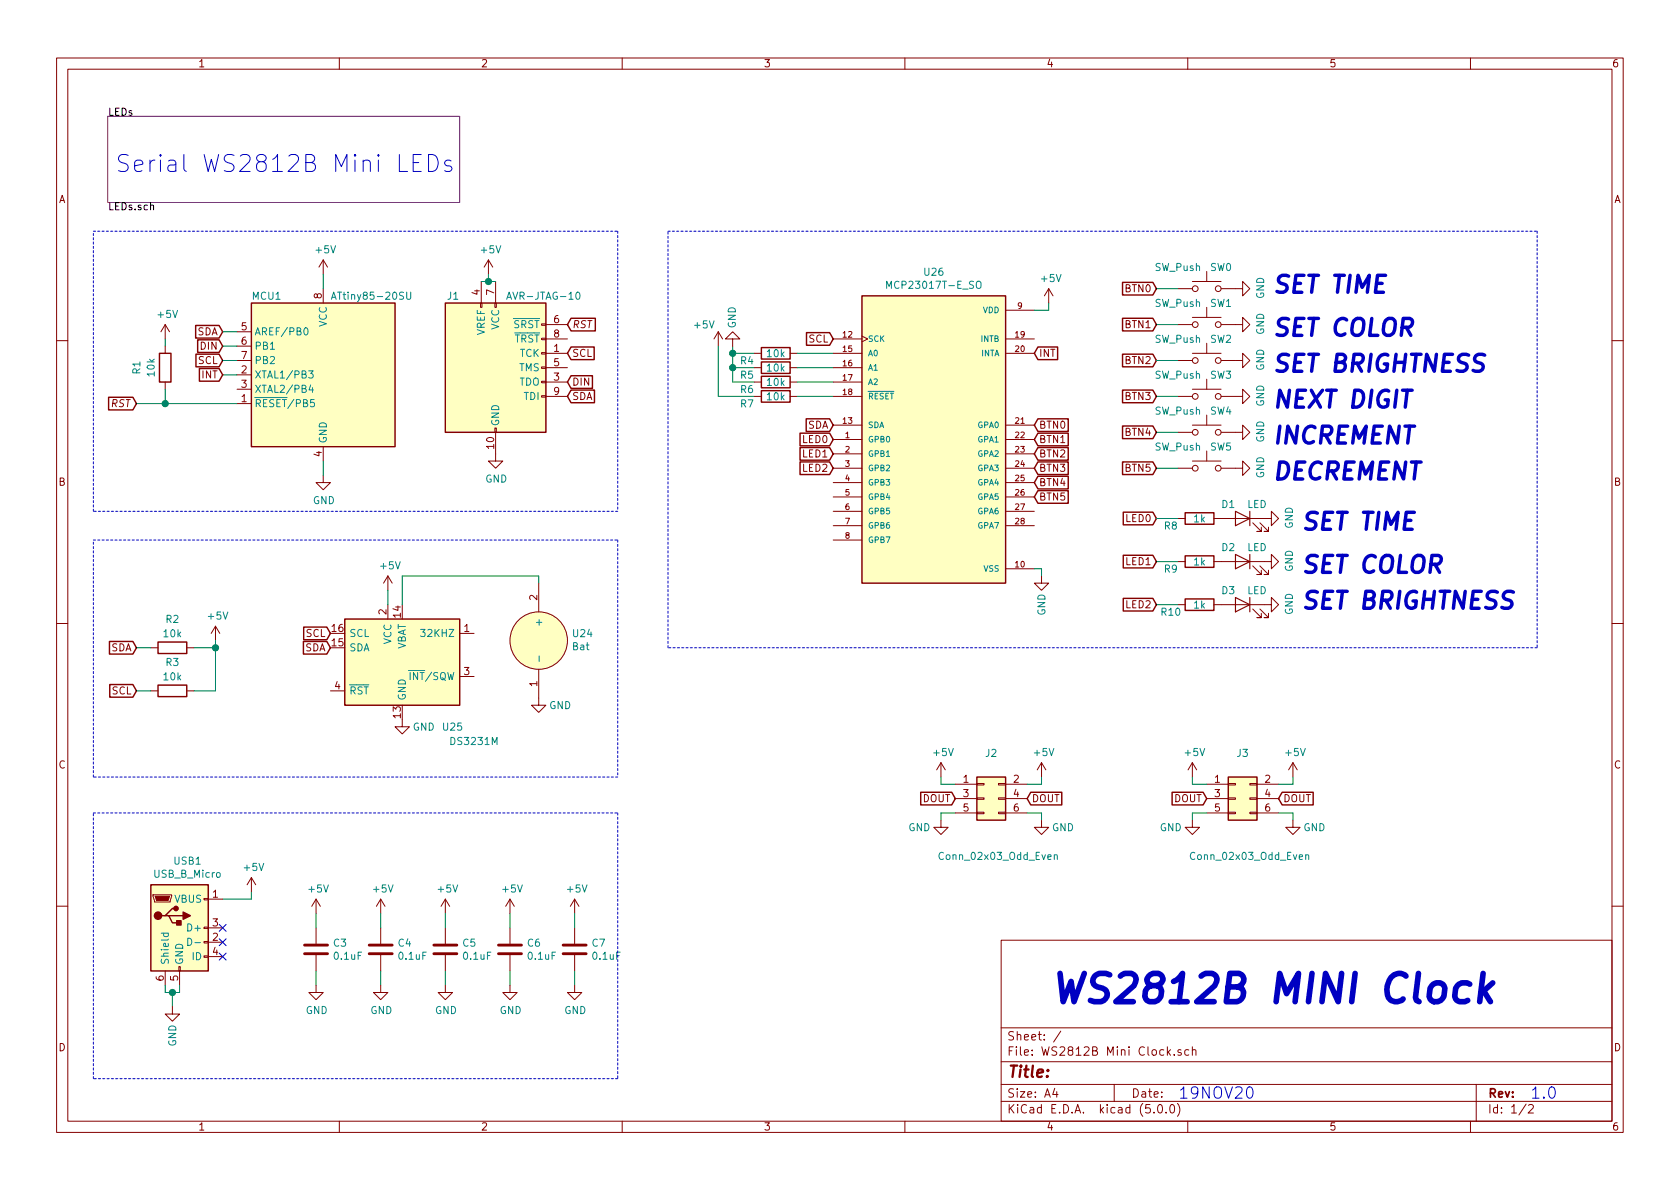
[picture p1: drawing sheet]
<svg xmlns="http://www.w3.org/2000/svg" width="297mm" height="210mm" viewBox="0 0 297 210" stroke-linecap="round" stroke-linejoin="round" font-family="sans-serif">
<g fill="none" stroke="#840000" stroke-width=".18">
<path d="M10 10.3h277v189.9h-277zM12 12.2h273v186.1h-273zM60 10.3v1.9M110 10.3v1.9M160 10.3v1.9M210 10.3v1.9M260 10.3v1.9M29.2 57.4l-.8 1.3M29.2 57.4v2.5M29.2 57.4l.8 1.3M41.9 58.7h2.5M57.1 46v2.5"/>
<path d="M57.1 51v2.6M57.1 46l-.7 1.2M57.1 46l.8 1.2M85 53.6h.2v.8h-.2zM85.1 49.8v3.8M86.4 46l-.8 1.2M86.4 46v2.5M86.4 46l.7 1.2M87.5 53.6h.3v.8h-.3zM87.6 49.8v3.8M95.8 59.8h.7v.3h-.7zM95.8 57.3h.7v.2h-.7z"/>
<path d="M96.5 57.4h3.8M96.5 59.9h3.8M127 58.7l-.8 1.2M127 58.7v2.5M127 58.7l.8 1.2M129.5 59.9h1.3l-1.3-1.2-1.2 1.2h1.2v1.3M147.3 59.9h5.1M152.4 59.4l1 .5-1 .5M177.8 59.9h5.1M177.8 54.9h5.1M185.4 51l-.7 1.3M185.4 51v2.6"/>
<path d="M185.4 51l.8 1.3M208.3 51h2.5M208.3 57.4h2.5M210.8 49.8h5.1M210.8 56.1h5.1M213.4 48v1.8M213.4 54.4v1.7M215.9 51h3.8v-1.2l1.3 1.2-1.3 1.3v-1.3M215.9 57.4h3.8v-1.3l1.3 1.3-1.3 1.3v-1.3M10 60.2h2M29.2 61.2v1.3M29.2 67.6v1.2"/>
<path d="M41.9 71.4h2.5M41.9 66.3h2.5M41.9 68.8h2.5M41.9 61.2h2.5M41.9 63.7h2.5M57.1 79v2.5M87.5 75.7h.3v.7h-.3zM87.6 76.4v5.1h1.3l-1.3 1.3-1.2-1.3h1.2M95.8 70h.7v.2h-.7zM95.8 67.4h.7v.3h-.7zM95.8 64.9h.7v.2h-.7zM95.8 62.4h.7v.2h-.7z"/>
<path d="M96.5 62.5h3.8M96.5 67.6h3.8M96.5 65h3.8M96.5 70.1h3.8M133.3 62.5h1.3M133.3 67.6h1.3M133.3 65h1.3M133.3 70.1h1.3M139.7 62.5h1.3M139.7 67.6h1.3M139.7 65h1.3M139.7 70.1h1.3"/>
<path d="M147.3 62.5h5.1M147.3 67.6h5.1M147.3 65h5.1M147.3 70.1h5.1M147.3 77.7h5.1M147.3 75.2h5.1M177.8 62.5h5.1M177.8 77.7h5.1M177.8 75.2h5.1M208.3 63.7h2.5M208.3 70.1h2.5M208.3 76.4h2.5"/>
<path d="M210.8 68.8h5.1M210.8 62.5h5.1M210.8 75.2h5.1M213.4 60.7v1.8M213.4 67.1v1.7M213.4 73.4v1.8M213.4 79.8v1.7M215.9 63.7h3.8v-1.2l1.3 1.2-1.3 1.3v-1.3M215.9 70.1h3.8v-1.3l1.3 1.3-1.3 1.3v-1.3M215.9 76.4h3.8v-1.2l1.3 1.2-1.3 1.3v-1.3M285 60.2h2M57.1 84.1v1.2h1.3l-1.3 1.3-1.2-1.3h1.2"/>
<path d="M147.3 80.3h5.1M147.3 82.8h5.1M147.3 85.3h5.1M147.3 87.9h5.1M147.3 90.4h5.1M147.3 93h5.1M147.3 95.5h5.1M177.8 80.3h5.1M177.8 82.8h5.1M177.8 85.3h5.1M177.8 87.9h5.1M177.8 90.4h5.1"/>
<path d="M177.8 93h5.1M208.3 82.8h2.5M208.3 91.7h1.2M208.3 99.3h1.2M210.8 81.5h5.1M214.6 91.7h10.2v-1.3l1.3 1.3-1.3 1.3v-1.3M214.6 99.3h10.2v-1.3l1.3 1.3-1.3 1.3v-1.3M215.9 82.8h3.8v-1.3l1.3 1.3-1.3 1.3v-1.3M221.5 92.5l1.5 1.5h-.8h.8v-.8M222.8 92.5l1.5 1.5h-.8h.8v-.8M10 110.3h2M26.7 114.5h1.2"/>
<path d="M33 114.5h1.3M38.1 110.7l-.8 1.3M38.1 110.7v2.6M38.1 110.7l.8 1.3M68.6 101.8v2.6M68.6 106.9v2.6M68.6 101.8l-.8 1.3M68.6 101.8l.7 1.3M81.3 112h2.5M81.3 119.6h2.5M95.2 118.4v6.3h1.3l-1.3 1.3-1.2-1.3h1.2M95.2 103.1v5.1"/>
<path d="M177.8 100.6h5.1M184.1 101.8v1.3h1.3l-1.3 1.3-1.2-1.3h1.2M208.3 106.9h1.2M214.6 106.9h10.2v-1.2l1.3 1.2-1.3 1.3v-1.3M221.5 100.1l1.5 1.5h-.8h.8v-.8M221.5 107.7l1.5 1.5h-.8h.8v-.7M222.8 100.1l1.5 1.5h-.8h.8v-.8M222.8 107.7l1.5 1.5h-.8h.8v-.7M285 110.3h2M26.7 122.2h1.2M33 122.2h1.3M58.4 122.2h2.6"/>
<path d="M71.1 127.2v1.3h1.3l-1.3 1.3-1.3-1.3h1.3M166.4 134.9l-.8 1.2M166.4 134.9v2.5M166.4 134.9l.7 1.2M168.9 138.7h3.8M172.7 138.6h1.3v.2h-1.3zM176.5 138.6h1.3v.2h-1.3zM177.8 138.7h3.8M184.1 134.9l-.7 1.2M184.1 134.9v2.5M184.1 134.9l.8 1.2M210.8 134.9v2.5"/>
<path d="M210.8 134.9l-.7 1.2M210.8 134.9l.8 1.2M213.4 138.7h3.8M217.2 138.6h1.2v.2h-1.2zM221 138.6h1.2v.2h-1.2zM222.2 138.7h3.9M228.6 134.9l-.8 1.2M228.6 134.9v2.5M228.6 134.9l.8 1.2M27.1 158.2h3.3v.3l-.3 1h-2.8zM36.1 158.9h.7v.2h-.7zM36.8 159h2.6"/>
<path d="M44.4 155.2l-.7 1.3M44.4 155.2v2.5M44.4 155.2l.8 1.3M55.9 159v2.5M55.9 159l-.8 1.3M55.9 159l.7 1.3M67.3 159v2.5M67.3 159l-.8 1.3M67.3 159l.8 1.3M78.7 159v2.5M78.7 159l-.7 1.3M78.7 159l.8 1.3"/>
<path d="M90.2 159v2.5M90.2 159l-.8 1.3M90.2 159l.7 1.3M101.6 159v2.5M101.6 159l-.8 1.3M101.6 159l.8 1.3M166.4 145v1.3h1.2l-1.2 1.3-1.3-1.3h1.3M168.9 141.2h3.8M168.9 143.8h3.8M172.7 143.6h1.3v.3h-1.3zM172.7 141.1h1.3v.2h-1.3zM176.5 143.6h1.3v.3h-1.3z"/>
<path d="M176.5 141.1h1.3v.2h-1.3zM177.8 141.2h3.8M177.8 143.8h3.8M184.1 145v1.3h1.3l-1.3 1.3-1.2-1.3h1.2M210.8 145v1.3h1.3l-1.3 1.3-1.3-1.3h1.3M213.4 141.2h3.8M213.4 143.8h3.8M217.2 143.6h1.2v.3h-1.2zM217.2 141.1h1.2v.2h-1.2zM221 143.6h1.2v.3h-1.2zM221 141.1h1.2v.2h-1.2zM222.2 141.2h3.9"/>
<path d="M222.2 143.8h3.9M228.6 145v1.3h1.3l-1.3 1.3-1.3-1.3h1.3M10 160.2h2M29.2 171.7v2.5M30.5 178v1.3h1.2l-1.2 1.3-1.3-1.3h1.3M31.6 170.9h.3v.8h-.3zM31.7 171.7v2.5M36.1 169h.7v.3h-.7zM36.1 166.5h.7v.2h-.7zM36.1 164h.7v.2h-.7zM36.8 166.6h2.6M36.8 164.1h2.6"/>
<path d="M36.8 169.2h2.6M55.9 174.2v1.3h1.2l-1.2 1.3-1.3-1.3h1.3M55.9 164.1v2.8M55.9 168.9v2.8M67.3 174.2v1.3h1.3l-1.3 1.3-1.3-1.3h1.3M67.3 164.1v2.8M67.3 168.9v2.8M78.7 174.2v1.3h1.3l-1.3 1.3-1.2-1.3h1.2M78.7 164.1v2.8M78.7 168.9v2.8M90.2 174.2v1.3h1.2l-1.2 1.3-1.3-1.3h1.3M90.2 164.1v2.8"/>
<path d="M90.2 168.9v2.8M101.6 174.2v1.3h1.3l-1.3 1.3-1.3-1.3h1.3M101.6 164.1v2.8M101.6 168.9v2.8M177 166.3h108v32h-108zM285 160.2h2M60 198.3v1.9M110 198.3v1.9M160 198.3v1.9M177 194.8h108M177 191.8h108M177 187.8h108"/>
<path d="M177 181.8h108M186.5 192.5l-.4 1h1M186.8 193v1M187.6 182.3l-1.3 2M197 191.8v3M204 196.7v.1M204.8 195.5l.4-.2a.94 .94 0 0 1 0 1.5 .79 .79 0 0 1-.4-1.3zM206.2 196.7v.1M206.6 186l.4 .6M207 185.6l-.6 .6M207 195.4l.3-.1a.94 .94 0 0 1 0 1.5 .82 .82 0 0 1-.3-1.4zM207.6 186.5v.1"/>
<path d="M208.2 195.1a1.71 1.71 0 0 1 0 2.3M208.8 185.7l-.3-.1-.2 .2v.2l.5 .2v.3h-.5M210 198.3v1.9M210.2 185.7l-.4-.1-.3 .3 .1 .6h.6M210.8 185.7l.2-.1 .4 .1 .1 .9M210.8 185.1v1.5M260 198.3v1.9M261 191.8v6.5M269.8 195.2l-1.2 2M270.3 195.5l.2-.2h.3l.3 .5-.9 1h.9"/>
<circle cx="211.3" cy="51" r=".51"/>
<circle cx="211.3" cy="57.4" r=".51"/>
<circle cx="215.4" cy="57.4" r=".51"/>
<circle cx="215.4" cy="51" r=".51"/>
<circle cx="211.3" cy="76.4" r=".51"/>
<circle cx="211.3" cy="63.7" r=".51"/>
<circle cx="211.3" cy="70.1" r=".51"/>
<circle cx="215.4" cy="76.4" r=".51"/>
<circle cx="215.4" cy="63.7" r=".51"/>
<circle cx="215.4" cy="70.1" r=".51"/>
<circle cx="211.3" cy="82.8" r=".51"/>
<circle cx="215.4" cy="82.8" r=".51"/>
<circle cx="95.2" cy="113.3" r="5.1"/>
</g>
<g fill="#ffffc2" stroke="#ffffc2" stroke-width=".18">
<path d="M44.4 53.6h25.4v25.4h-25.4z"/>
<path d="M26.7 156.5h10.1v15.2h-10.1z"/>
<path d="M78.7 53.6h17.8v22.8h-17.8z"/>
<path d="M61 109.5h20.3v15.2h-20.3z"/>
<path d="M152.4 52.3h25.4v50.8h-25.4z"/>
<path d="M172.7 137.4h5.1v7.6h-5.1z"/>
<path d="M217.2 137.4h5v7.6h-5z"/>
<circle cx="95.2" cy="113.3" r="5.1"/>
</g>
<g fill="none" stroke="#840000" stroke-width=".25">
<path d="M34.6 57.6h4.1l.7 1.1-.7 1.1h-4.1zM44.4 53.6h25.4v25.4h-25.4zM78.7 53.6h17.8v22.8h-17.8zM101 56.3h4.3v2.2h-4.3l-.7-1.1zM142.6 58.8h4.1l.6 1.1-.6 1.2h-4.1zM152.4 52.3h25.4v50.8h-25.4zM198.5 49.9h5.3l.7 1.1-.7 1.2h-5.3zM198.5 56.3h5.3l.7 1.1-.7 1.1h-5.3zM19.2 70.3h4.3l.6 1.1-.6 1.1h-4.3zM28.2 62.5h2v5.1h-2zM34.6 62.6h4.1l.7 1.1-.7 1.2h-4.1zM35 60.1h3.7l.7 1.1-.7 1.1h-3.7z"/>
<path d="M35.3 65.2h3.4l.7 1.1-.7 1.1h-3.4zM101 61.4h4.1v2.2h-4.1l-.7-1.1zM101 69h4.1v2.2h-4.1l-.7-1.1zM101 66.4h3.7v2.3h-3.7l-.7-1.1zM134.6 61.5h5.1v2h-5.1zM134.6 64h5.1v2h-5.1zM134.6 66.5h5.1v2.1h-5.1zM134.6 69.1h5.1v2h-5.1zM141.5 76.6h5.2l.6 1.1-.6 1.1h-5.2zM141.5 79.1h5.2l.6 1.2-.6 1.1h-5.2zM142.5 74.1h4.2l.6 1.1-.6 1.1h-4.2zM183.5 61.4h3.5v2.2h-3.5l-.6-1.1z"/>
<path d="M183.5 74.1h5.4v2.2h-5.4l-.6-1.1zM183.5 76.6h5.4v2.2h-5.4l-.6-1.1zM183.5 79.1h5.4v2.3h-5.4l-.6-1.1zM198.5 62.6h5.3l.7 1.1-.7 1.2h-5.3zM198.5 69h5.3l.7 1.1-.7 1.1h-5.3zM198.5 75.3h5.3l.7 1.1-.7 1.2h-5.3zM141.5 81.7h5.2l.6 1.1-.6 1.1h-5.2zM183.5 81.7h5.4v2.2h-5.4l-.6-1.1zM183.5 84.2h5.4v2.3h-5.4l-.6-1.2zM183.5 86.8h5.4v2.2h-5.4l-.6-1.1zM198.5 81.7h5.3l.7 1.1-.7 1.1h-5.3zM198.6 90.6h5.2l.7 1.1-.7 1.1h-5.2z"/>
<path d="M198.6 98.2h5.2l.7 1.1-.7 1.1h-5.2zM209.5 90.7h5.1v2h-5.1zM209.5 98.3h5.1v2h-5.1zM19.4 113.4h4.1l.6 1.1-.6 1.2h-4.1zM27.9 113.5h5.1v2.1h-5.1zM53.6 113.4h4.2l.6 1.1-.6 1.2h-4.2zM53.7 110.9h4.1l.6 1.1-.6 1.1h-4.1zM61 109.5h20.3v15.2h-20.3zM198.6 105.8h5.2l.7 1.1-.7 1.1h-5.2zM209.5 105.9h5.1v2h-5.1zM19.4 121.1h4.1l.6 1.1-.6 1.1h-4.1zM27.9 121.2h5.1v2h-5.1z"/>
<path d="M172.7 137.4h5.1v7.6h-5.1zM217.2 137.4h5v7.6h-5zM26.7 156.5h10.1v15.2h-10.1zM162.8 140.1h5.5l.6 1.1-.6 1.1h-5.5zM182.2 140.1h5.5v2.2h-5.5l-.6-1.1zM207.2 140.1h5.5l.7 1.1-.7 1.1h-5.5zM226.7 140.1h5.5v2.2h-5.5l-.6-1.1zM29.2 161.9h.6l.7 1.3h1.2M29.8 161.9h2.6M31.1 160.6h-.6l-1.3 1.3h-.6"/>
</g>
<g fill="none" stroke="#008484" stroke-width=".18">
<path d="M53.8 58.1l.2-.1a.67 .67 0 0 1 .5 .6 .67 .67 0 0 1-.5 .6l-.3-.5zM58.6 52.9l.4-1.2 .4 1.2M58.7 52.6h.6M71.9 51.7v1l.2 .2h.3l.2-.2v-1M89.6 52.9l.4-1.2 .4 1.2M89.7 52.6h.6M101.9 51.8l.2-.1a.67 .67 0 0 1 .5 .6 .67 .67 0 0 1-.5 .6l-.3-.5zM156.8 51v-1.3l.4 .9 .4-.9v1.3M172.7 49.9a.45 .45 0 0 1 .7 0 .88 .88 0 0 1-.2 1.1l-.4-.1a1.07 1.07 0 0 1-.1-1zM54.6 65.6h.8l-.5 .5 .4 .1 .1 .4-.3 .2-.5-.1M54.9 68.1l-.3 .9h.8M55.2 68.5v.9"/>
<path d="M55.5 70.7h-.6v.6l.2-.2 .4 .2v.5l-.1 .1-.5-.1M72.2 118.6h.6M95.3 116v1M186.4 151.3l.2-.2 .3 .1v.8M186.4 151.1v.9M230.9 151.3l.1-.2 .3 .1 .1 .8M230.9 151.1v.9M28.5 165h1.3M29 165l-.1 .4 .3 .2 .5-.1v-.5M33.2 165.9a.64 .64 0 0 1 .7 .6 .64 .64 0 0 1-.7 .7zM34.5 166.7h.9"/>
</g>
<g fill="none" stroke="#008400" stroke-width=".18">
<path d="M29.2 59.9v1.3M39.4 58.7h2.5M57.1 48.5v2.5M85.1 49.8h2.5M86.4 48.5v1.3M185.4 53.6v1.3h-2.5M204.5 51h3.8M204.5 57.4h3.8M24.1 71.4h17.8M29.2 68.8v2.6M39.4 61.2h2.5M39.4 63.7h2.5"/>
<path d="M39.4 66.3h2.5M127 61.2v8.9h6.3M129.5 61.2v6.4h3.8M129.5 65h3.8M129.5 62.5h3.8M141 70.1h6.3M141 67.6h6.3M141 65h6.3M141 62.5h6.3M204.5 63.7h3.8M204.5 70.1h3.8M204.5 76.4h3.8"/>
<path d="M57.1 81.5v2.6M204.5 82.8h3.8M204.5 91.7h3.8M204.5 99.3h3.8M24.1 114.5h2.6M34.3 114.5h3.8M38.1 113.3v8.9h-3.8M68.6 104.4v2.5M95.2 103.1v-1.3h-24.1v5.1M182.9 100.6h1.2v1.2M204.5 106.9h3.8M24.1 122.2h2.6"/>
<path d="M166.4 137.4v1.3h2.5M184.1 137.4v1.3h-2.5M210.8 137.4v1.3h2.6M228.6 137.4v1.3h-2.5M44.4 157.7v1.3h-5M168.9 143.8h-2.5v1.2M181.6 143.8h2.5v1.2M213.4 143.8h-2.6v1.2M226.1 143.8h2.5v1.2M29.2 174.2v1.3h2.5v-1.3M30.5 175.5v2.5M55.9 161.5v2.6"/>
<path d="M55.9 171.7v2.5M67.3 161.5v2.6M67.3 171.7v2.5M78.7 161.5v2.6M78.7 171.7v2.5M90.2 161.5v2.6M90.2 171.7v2.5M101.6 161.5v2.6M101.6 171.7v2.5"/>
</g>
<path d="M53.8 168.7h4.1M53.8 167.1h4.1M65.3 168.7h4M65.3 167.1h4M76.7 168.7h4.1M76.7 167.1h4.1M88.1 168.7h4.1M88.1 167.1h4.1M99.6 168.7h4M99.6 167.1h4" fill="none" stroke="#840000" stroke-width=".51"/>
<path d="M259.9 174a1.68 1.68 0 0 0-2.5 .7l-.2 1.5 .4 .7 .4 .2h1l.5-.2M262.2 172.1l-.6 5M262.3 175.2l1.2 1.9M263.9 173.8l-2.1 1.9" fill="none" stroke="#0000c2" stroke-width=".99"/>
<path d="M73.1 28.7h.9M74.5 27.3h-1.4v3h1.4M75.8 27.3h.7a1.65 1.65 0 0 1 .7 2.6l-.3 .3-.4 .1h-.7zM79.8 28.5l-.3-.2h-.5l-.2 .2-.2 .2 .2 .5 1 .3 .1 .2-.1 .5-.3 .1h-.6l-.3-.1M220.6 192.4a.49 .49 0 0 1 .5-.2 .49 .49 0 0 1 .3 .4 1.03 1.03 0 0 1-.5 1.6 1.18 1.18 0 0 1-.4-1.6z" fill="none" stroke="#0000c2" stroke-width=".18"/>
<g fill="#840000" stroke="#840000" stroke-width=".25">
<path d="M31.2 162.8h.8v.8h-.8z"/>
<path d="M32.4 161.3l1.3 .6-1.3 .7z"/>
<circle cx="27.9" cy="161.9" r=".63"/>
<circle cx="31.1" cy="160.6" r=".38"/>
</g>
<path d="M27.4 158.5h2.6l-.3 .8h-2z" fill="#840000" stroke="#840000" stroke-width=".18"/>
<g fill="#008400" stroke="#008400" stroke-width=".25">
<circle cx="30.5" cy="175.5" r=".51"/>
<circle cx="29.2" cy="71.4" r=".51"/>
<circle cx="86.4" cy="49.8" r=".51"/>
<circle cx="38.1" cy="114.5" r=".51"/>
<circle cx="129.5" cy="62.5" r=".51"/>
<circle cx="129.5" cy="65" r=".51"/>
</g>
<path d="M38.8 168.5l1.2 1.3M38.8 166l1.2 1.2M38.8 163.5l1.2 1.2M40 168.5l-1.2 1.3M40 166l-1.2 1.2M40 163.5l-1.2 1.2" fill="none" stroke="#000084" stroke-width=".18"/>
<path d="M19 20.6h62.3v15.2h-62.3z" fill="none" stroke="#840084" stroke-width=".18"/>
<path d="M26.6 36.4l.2-.1h.3l.1 .8" fill="none" stroke="#000" stroke-width=".18"/>
<path d="M218.4 90.4l2.6 1.3-2.6 1.3zM218.4 98l2.6 1.3-2.6 1.3zM221 90.4v2.6M221 98v2.6M218.4 105.7l2.6 1.2-2.6 1.3zM221 105.7v2.5" fill="none" stroke="#840000" stroke-width=".2"/>
<g fill="none" stroke="#0000c2" stroke-width=".18" stroke-dasharray=".4 .4">
<path d="M16.5 40.9h92.7M109.2 40.9v49.5M118.1 40.9h153.7M271.8 40.9v73.6M16.5 90.4v-49.5M16.5 95.5h92.7M109.2 90.4h-92.7M109.2 95.5v41.9M118.1 114.5v-73.6M271.8 114.5h-153.7M16.5 137.4v-41.9M109.2 137.4h-92.7"/>
<path d="M16.5 143.8h92.7M109.2 143.8v46.9M16.5 190.7v-46.9M109.2 190.7h-92.7"/>
</g>
<text font-size="7" fill="#0000c2" x="185.4" y="177.4">WS2812B MINI Clock</text>
<g font-size="4.2" fill="#0000c2">
<text x="20.3" y="30.5">Serial WS2812B Mini LEDs</text>
<text x="224.8" y="51.8">SET TIME</text>
<text x="224.8" y="59.5">SET COLOR</text>
<text x="224.8" y="65.8">SET BRIGHTNESS</text>
<text x="224.8" y="72.2">NEXT DIGIT</text>
<text x="224.8" y="78.5">INCREMENT</text>
<text x="224.8" y="84.9">DECREMENT</text>
<text x="229.9" y="93.7">SET TIME</text>
<text x="229.9" y="101.4">SET COLOR</text>
<text x="229.9" y="107.7">SET BRIGHTNESS</text>
</g>
<text font-size="2.8" fill="#840000" x="178" y="190.5">Title:</text>
<g font-size="2.8" fill="#0000c2">
<text x="208.3" y="194.3">19NOV20</text>
<text x="270.5" y="194.3">1.0</text>
</g>
<g font-size="2.1" fill="#840000">
<text x="178" y="184">Sheet: /</text>
<text x="178" y="186.7">File: WS2812B Mini Clock.sch</text>
<text x="178" y="196.9">KiCad E.D.A. kicad (5.0.0)</text>
<text x="178" y="194.1">Size: A4</text>
<text x="200" y="194.1">Date:</text>
<text x="263" y="194.1">Rev:</text>
<text x="263" y="196.9">Id: 1/2</text>
</g>
<g font-size="1.8" fill="#840000">
<text x="35" y="11.9">1</text>
<text x="85" y="11.9">2</text>
<text x="135" y="11.9">3</text>
<text x="185" y="11.9">4</text>
<text x="235" y="11.9">5</text>
<text x="285" y="11.9">6</text>
<text x="10.4" y="35.9">A</text>
<text x="285.4" y="35.9">A</text>
<text x="56.9" y="52.8" transform="rotate(-90 56.9 52.8)">8</text>
<text x="84.8" y="52.2" transform="rotate(-90 84.8 52.2)">4</text>
<text x="87.4" y="52.2" transform="rotate(-90 87.4 52.2)">7</text>
<text x="199.1" y="51.7">BTN0</text>
<text x="34.8" y="59.3">SDA</text>
<text x="42.7" y="58.4">5</text>
<text x="97.9" y="57.1">6</text>
<text x="97.9" y="59.7">8</text>
<text x="101.1" y="58">RST</text>
<text x="199.1" y="58">BTN1</text>
<text x="35.1" y="64.4">SCL</text>
<text x="35.5" y="61.8">DIN</text>
<text x="42.7" y="61">6</text>
<text x="42.7" y="63.5">7</text>
<text x="97.9" y="62.2">1</text>
<text x="97.9" y="64.8">5</text>
<text x="101.1" y="63.1">SCL</text>
<text x="143" y="60.6">SCL</text>
<text x="183.7" y="63.1">INT</text>
<text x="199.1" y="64.4">BTN2</text>
<text x="35.7" y="66.9">INT</text>
<text x="42.7" y="71.1">1</text>
<text x="42.7" y="66">2</text>
<text x="42.7" y="68.6">3</text>
<text x="97.9" y="67.3">3</text>
<text x="97.9" y="69.8">9</text>
<text x="101.1" y="70.7">SDA</text>
<text x="101.1" y="68.2">DIN</text>
<text x="199.1" y="70.7">BTN3</text>
<text x="19.8" y="72">RST</text>
<text x="142.8" y="75.8">SDA</text>
<text x="183.7" y="75.8">BTN0</text>
<text x="199.1" y="77.1">BTN4</text>
<text x="56.9" y="80.7" transform="rotate(-90 56.9 80.7)">4</text>
<text x="87.4" y="79.3" transform="rotate(-90 87.4 79.3)">10</text>
<text x="142" y="78.4">LED0</text>
<text x="142" y="80.9">LED1</text>
<text x="142" y="83.4">LED2</text>
<text x="183.7" y="78.4">BTN1</text>
<text x="183.7" y="80.9">BTN2</text>
<text x="183.7" y="83.4">BTN3</text>
<text x="199.1" y="83.4">BTN5</text>
<text x="10.4" y="85.9">B</text>
<text x="183.7" y="86">BTN4</text>
<text x="183.7" y="88.5">BTN5</text>
<text x="285.4" y="85.9">B</text>
<text x="199.2" y="92.3">LED0</text>
<text x="199.2" y="99.9">LED1</text>
<text x="95" y="106.1" transform="rotate(-90 95 106.1)">2</text>
<text x="199.2" y="107.6">LED2</text>
<text x="54.1" y="112.6">SCL</text>
<text x="58.7" y="111.8">16</text>
<text x="68.3" y="108.7" transform="rotate(-90 68.3 108.7)">2</text>
<text x="70.9" y="109.2" transform="rotate(-90 70.9 109.2)">14</text>
<text x="82.1" y="111.8">1</text>
<text x="19.6" y="115.2">SDA</text>
<text x="53.9" y="115.2">SDA</text>
<text x="58.7" y="114.3">15</text>
<text x="82.1" y="119.4">3</text>
<text x="19.8" y="122.8">SCL</text>
<text x="59.2" y="121.9">4</text>
<text x="95" y="121.4" transform="rotate(-90 95 121.4)">1</text>
<text x="70.9" y="126.9" transform="rotate(-90 70.9 126.9)">13</text>
<text x="10.4" y="135.9">C</text>
<text x="285.4" y="135.9">C</text>
<text x="163.1" y="141.9">DOUT</text>
<text x="170.3" y="138.4">1</text>
<text x="170.3" y="141">3</text>
<text x="170.3" y="143.5">5</text>
<text x="179.2" y="138.4">2</text>
<text x="179.2" y="141">4</text>
<text x="179.2" y="143.5">6</text>
<text x="182.4" y="141.9">DOUT</text>
<text x="207.6" y="141.9">DOUT</text>
<text x="214.8" y="138.4">1</text>
<text x="214.8" y="141">3</text>
<text x="214.8" y="143.5">5</text>
<text x="223.7" y="138.4">2</text>
<text x="223.7" y="141">4</text>
<text x="223.7" y="143.5">6</text>
<text x="226.8" y="141.9">DOUT</text>
<text x="37.6" y="158.7">1</text>
<text x="37.6" y="166.4">2</text>
<text x="37.6" y="163.8">3</text>
<text x="29" y="173.5" transform="rotate(-90 29 173.5)">6</text>
<text x="31.5" y="173.5" transform="rotate(-90 31.5 173.5)">5</text>
<text x="37.6" y="168.9">4</text>
<text x="10.4" y="185.9">D</text>
<text x="285.4" y="185.9">D</text>
<text x="35" y="199.9">1</text>
<text x="85" y="199.9">2</text>
<text x="135" y="199.9">3</text>
<text x="185" y="199.9">4</text>
<text x="235" y="199.9">5</text>
<text x="285" y="199.9">6</text>
</g>
<g font-size="1.8">
<text x="19" y="20.5">LEDs</text>
<text x="19" y="37.2">LEDs.sch</text>
</g>
<g font-size="1.8" fill="#008484">
<text x="55.9" y="44.8">+5V</text>
<text x="85.1" y="44.8">+5V</text>
<text x="204.2" y="47.9">SW_Push</text>
<text x="214" y="47.9">SW0</text>
<text x="44.7" y="53">MCU1</text>
<text x="59.5" y="53">ATtiny85-20SU</text>
<text x="79.1" y="53">J1</text>
<text x="90.3" y="53">AVR-JTAG-10</text>
<text x="157.5" y="51.1">MCP23017T-E_SO</text>
<text x="163.5" y="48.8">U26</text>
<text x="184.2" y="49.9">+5V</text>
<text x="223.5" y="52.9" transform="rotate(-90 223.5 52.9)">GND</text>
<text x="28" y="56.2">+5V</text>
<text x="45" y="59.3">AREF/PB0</text>
<text x="57.8" y="57.8" transform="rotate(-90 57.8 57.8)">VCC</text>
<text x="85.7" y="59.3" transform="rotate(-90 85.7 59.3)">VREF</text>
<text x="88.3" y="58.3" transform="rotate(-90 88.3 58.3)">VCC</text>
<text x="90.8" y="58">SRST</text>
<text x="122.9" y="58.1">+5V</text>
<text x="130.1" y="58.1" transform="rotate(-90 130.1 58.1)">GND</text>
<text x="204.2" y="54.3">SW_Push</text>
<text x="214" y="54.3">SW1</text>
<text x="223.5" y="59.2" transform="rotate(-90 223.5 59.2)">GND</text>
<text x="45" y="61.8">PB1</text>
<text x="45" y="64.4">PB2</text>
<text x="90.9" y="60.6">TRST</text>
<text x="91.8" y="65.7">TMS</text>
<text x="91.9" y="63.1">TCK</text>
<text x="131" y="64.4">R4</text>
<text x="135.7" y="63.2">10k</text>
<text x="135.7" y="65.7">10k</text>
<text x="204.2" y="60.6">SW_Push</text>
<text x="214" y="60.6">SW2</text>
<text x="223.5" y="65.6" transform="rotate(-90 223.5 65.6)">GND</text>
<text x="24.8" y="66.1" transform="rotate(-90 24.8 66.1)">R1</text>
<text x="27.4" y="66.5" transform="rotate(-90 27.4 66.5)">10k</text>
<text x="45" y="66.9">XTAL1/PB3</text>
<text x="45" y="69.5">XTAL2/PB4</text>
<text x="91.8" y="68.2">TDO</text>
<text x="92.7" y="70.7">TDI</text>
<text x="131" y="67">R5</text>
<text x="131" y="69.5">R6</text>
<text x="135.7" y="68.2">10k</text>
<text x="135.7" y="70.8">10k</text>
<text x="204.2" y="67">SW_Push</text>
<text x="214" y="67">SW3</text>
<text x="223.5" y="71.9" transform="rotate(-90 223.5 71.9)">GND</text>
<text x="45" y="72">RESET/PB5</text>
<text x="88.3" y="75.4" transform="rotate(-90 88.3 75.4)">GND</text>
<text x="131" y="72.1">R7</text>
<text x="204.2" y="73.3">SW_Push</text>
<text x="214" y="73.3">SW4</text>
<text x="57.8" y="78.5" transform="rotate(-90 57.8 78.5)">GND</text>
<text x="204.2" y="79.7">SW_Push</text>
<text x="214" y="79.7">SW5</text>
<text x="223.5" y="78.3" transform="rotate(-90 223.5 78.3)">GND</text>
<text x="55.3" y="89.1">GND</text>
<text x="85.8" y="85.3">GND</text>
<text x="216.1" y="89.8">D1</text>
<text x="220.5" y="89.8">LED</text>
<text x="223.5" y="84.6" transform="rotate(-90 223.5 84.6)">GND</text>
<text x="205.9" y="93.6">R8</text>
<text x="211.1" y="92.4">1k</text>
<text x="228.6" y="93.5" transform="rotate(-90 228.6 93.5)">GND</text>
<text x="67.4" y="100.7">+5V</text>
<text x="205.9" y="101.3">R9</text>
<text x="211.1" y="100">1k</text>
<text x="216.1" y="97.5">D2</text>
<text x="220.5" y="97.5">LED</text>
<text x="228.6" y="101.1" transform="rotate(-90 228.6 101.1)">GND</text>
<text x="211.1" y="107.6">1k</text>
<text x="216.1" y="105.1">D3</text>
<text x="220.5" y="105.1">LED</text>
<text x="29" y="112.7">10k</text>
<text x="29.4" y="110.2">R2</text>
<text x="36.9" y="109.6">+5V</text>
<text x="61.7" y="112.6">SCL</text>
<text x="69.2" y="114" transform="rotate(-90 69.2 114)">VCC</text>
<text x="74.9" y="112.6">32KHZ</text>
<text x="95.9" y="110.3" transform="rotate(-90 95.9 110.3)">+</text>
<text x="101.4" y="112.7">U24</text>
<text x="184.8" y="108.9" transform="rotate(-90 184.8 108.9)">GND</text>
<text x="205.4" y="108.9">R10</text>
<text x="228.6" y="108.8" transform="rotate(-90 228.6 108.8)">GND</text>
<text x="29.4" y="117.8">R3</text>
<text x="61.7" y="115.2">SDA</text>
<text x="71.8" y="115.1" transform="rotate(-90 71.8 115.1)">VBAT</text>
<text x="101.3" y="115">Bat</text>
<text x="29" y="120.3">10k</text>
<text x="61.7" y="122.8">RST</text>
<text x="71.8" y="123.9" transform="rotate(-90 71.8 123.9)">GND</text>
<text x="72.9" y="120.3">INT/SQW</text>
<text x="97.1" y="125.4">GND</text>
<text x="73" y="129.2">GND</text>
<text x="78.4" y="129.2">U25</text>
<text x="79.9" y="131.7">DS3231M</text>
<text x="165.2" y="133.7">+5V</text>
<text x="174.3" y="133.9">J2</text>
<text x="182.9" y="133.7">+5V</text>
<text x="209.6" y="133.7">+5V</text>
<text x="218.7" y="133.9">J3</text>
<text x="227.4" y="133.7">+5V</text>
<text x="160.6" y="147">GND</text>
<text x="186" y="147">GND</text>
<text x="205.1" y="147">GND</text>
<text x="230.5" y="147">GND</text>
<text x="27.3" y="155.2">USB_B_Micro</text>
<text x="30.8" y="152.9">USB1</text>
<text x="43.2" y="154">+5V</text>
<text x="166.5" y="152.1">Conn_02x03_Odd_Even</text>
<text x="210.9" y="152.1">Conn_02x03_Odd_Even</text>
<text x="30.9" y="159.6">VBUS</text>
<text x="54.7" y="157.8">+5V</text>
<text x="66.1" y="157.8">+5V</text>
<text x="77.5" y="157.8">+5V</text>
<text x="89" y="157.8">+5V</text>
<text x="100.4" y="157.8">+5V</text>
<text x="33.5" y="164.7">D+</text>
<text x="59" y="167.4">C3</text>
<text x="70.4" y="167.4">C4</text>
<text x="81.9" y="167.4">C5</text>
<text x="93.3" y="167.4">C6</text>
<text x="104.7" y="167.4">C7</text>
<text x="29.8" y="170.7" transform="rotate(-90 29.8 170.7)">Shield</text>
<text x="32.4" y="170.7" transform="rotate(-90 32.4 170.7)">GND</text>
<text x="34" y="169.8">ID</text>
<text x="59.2" y="169.7">0.1uF</text>
<text x="70.6" y="169.7">0.1uF</text>
<text x="82" y="169.7">0.1uF</text>
<text x="93.5" y="169.7">0.1uF</text>
<text x="104.9" y="169.7">0.1uF</text>
<text x="54.1" y="179.3">GND</text>
<text x="65.5" y="179.3">GND</text>
<text x="76.9" y="179.3">GND</text>
<text x="88.3" y="179.3">GND</text>
<text x="99.8" y="179.3">GND</text>
<text x="31.2" y="185.1" transform="rotate(-90 31.2 185.1)">GND</text>
</g>
<g font-size="1.4" fill="#840000">
<text x="149.1" y="59.7">12</text>
<text x="179.6" y="59.7">19</text>
<text x="180" y="54.6">9</text>
<text x="149.1" y="62.2">15</text>
<text x="149.1" y="64.8">16</text>
<text x="179.6" y="62.2">20</text>
<text x="149.1" y="67.3">17</text>
<text x="149.1" y="69.8">18</text>
<text x="149.1" y="74.9">13</text>
<text x="149.5" y="77.5">1</text>
<text x="179.6" y="74.9">21</text>
<text x="179.6" y="77.5">22</text>
<text x="149.5" y="80">2</text>
<text x="149.5" y="82.5">3</text>
<text x="179.6" y="80">23</text>
<text x="179.6" y="82.5">24</text>
<text x="149.5" y="85.1">4</text>
<text x="149.5" y="87.6">5</text>
<text x="179.6" y="85.1">25</text>
<text x="179.6" y="87.6">26</text>
<text x="149.5" y="90.2">6</text>
<text x="149.5" y="92.7">7</text>
<text x="149.5" y="95.2">8</text>
<text x="179.6" y="90.2">27</text>
<text x="179.6" y="92.7">28</text>
<text x="179.6" y="100.3">10</text>
</g>
<g font-size="1.4" fill="#008484">
<text x="173.8" y="55.4">VDD</text>
<text x="153.4" y="60.4">SCK</text>
<text x="153.4" y="63">A0</text>
<text x="153.4" y="65.5">A1</text>
<text x="173.5" y="60.4">INTB</text>
<text x="173.5" y="63">INTA</text>
<text x="153.4" y="68.1">A2</text>
<text x="153.4" y="70.6">RESET</text>
<text x="153.4" y="75.7">SDA</text>
<text x="172.9" y="75.7">GPA0</text>
<text x="153.4" y="78.2">GPB0</text>
<text x="153.4" y="80.8">GPB1</text>
<text x="153.4" y="83.3">GPB2</text>
<text x="172.9" y="80.8">GPA2</text>
<text x="172.9" y="83.3">GPA3</text>
<text x="172.9" y="78.2">GPA1</text>
<text x="153.4" y="85.8">GPB3</text>
<text x="153.4" y="88.4">GPB4</text>
<text x="172.9" y="85.8">GPA4</text>
<text x="172.9" y="88.4">GPA5</text>
<text x="153.4" y="90.9">GPB5</text>
<text x="153.4" y="93.5">GPB6</text>
<text x="172.9" y="90.9">GPA6</text>
<text x="172.9" y="93.5">GPA7</text>
<text x="153.4" y="96">GPB7</text>
<text x="174" y="101.1">VSS</text>
</g>
</svg>
